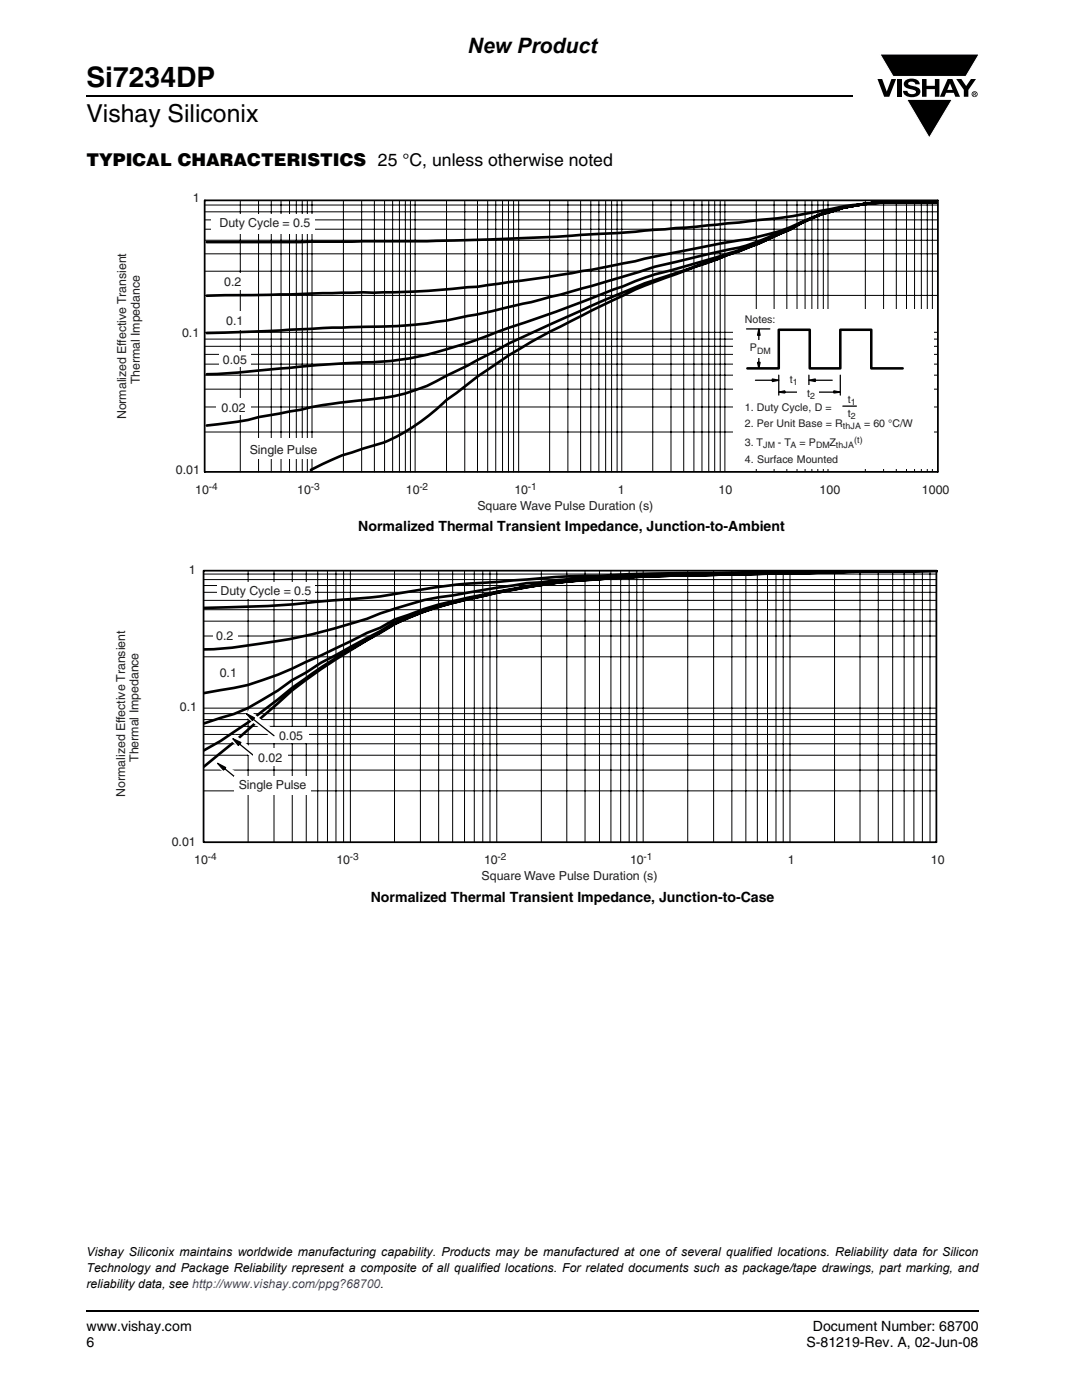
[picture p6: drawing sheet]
<svg xmlns="http://www.w3.org/2000/svg" width="216mm" height="279mm" viewBox="0 0 216 279" stroke-linecap="round" stroke-linejoin="round" font-family="sans-serif">
<path d="M17.1 18.9h.2v.3h-.2zM17.1 261.5h.2v.4h-.2z" fill="#000"/>
<path d="M17.3 19.1h152.9M17.3 261.7h178.1" fill="none" stroke="#000" stroke-width=".36"/>
<path d="M175.1 10.7h20.4v17h-20.4z" fill="#fff"/>
<g fill="#000">
<path d="M175.1 15.8h.9l.9 2.5 1-2.5h.9l-1.4 3.5h-1zM175.6 10.8h19.8l-2.7 4.5h-14.5zM179 15.8h.9v3.5h-.9zM180.7 16.1a2.08 2.08 0 0 1 2.7 .3l.1 .4h-.9a.78 .78 0 0 0-.6-.5 .78 .78 0 0 0-.8 .4l.2 .3 1 .2a1.06 1.06 0 0 1 1.2 1 1.06 1.06 0 0 1-1 1.1 1.71 1.71 0 0 1-2.4-1.2h.9a.95 .95 0 0 0 .8 .7 .95 .95 0 0 0 .9-.4 1.29 1.29 0 0 0-1.2-.6 1.02 1.02 0 0 1-1.1-.6 1.02 1.02 0 0 1 .2-1.1zM184 15.8h.9v1.3h1.6v-1.3h.9v3.5h-.9v-1.5h-1.6v1.5h-.9zM180.9 19.8h9.1l-4.6 7.7zM190.8 15.8h1l1 1.4 .9-1.4h1l-1.5 2.2v1.3h-.9v-1.4z"/>
<path d="M189.6 16.6l-.6 1.3h1.1zM189.1 15.8h.9l1.6 3.5h-1l-.3-.8h-1.5l-.3 .8h-1z"/>
<path d="M194.4 18.6v.1h.2v-.1zM194.2 18.5h.5v.2l-.1 .1 .1 .3-.2-.3-.1 .3h-.2zM194 18.8a.45 .45 0 0 0 .9 0 .45 .45 0 0 0-.9 0zM193.9 18.8a.6 .6 0 0 1 1.2 0 .6 .6 0 0 1-1.2 0z"/>
</g>
<path d="M175.6 10.8h19.8l-2.7 4.5h-14.5zM180.9 19.8h9.1l-4.6 7.7z" fill="none" stroke="#fff" stroke-width=".2"/>
<path d="M23.1 38.1h166.3v64.3h-166.3z" fill="#fff"/>
<path d="M186.8 40.3a83.5 83.5 0 0 0-16.6 .8l-1.9 .3-2.4 .8a30.7 30.7 0 0 0-8.2 3.6l-6.3 2.8-3.9 1.5-12.6 4.6a83.8 83.8 0 0 0-12.6 5.2 289.6 289.6 0 0 0-18.7 9.8 120 120 0 0 0-12.6 8.8l-1.9 1.3a40.9 40.9 0 0 1-12.6 8.5l-6.2 2a44.4 44.4 0 0 0-8.3 3.5M186.8 40.3a84.2 84.2 0 0 0-16.6 .8l-1.9 .3-2.4 .8a30.9 30.9 0 0 0-8.2 3.5l-2 .9a73.8 73.8 0 0 1-13.7 5l-5.7 1.7a78.6 78.6 0 0 0-11.9 3.8l-13.7 5.2-9.1 3.1a104.1 104.1 0 0 1-21.8 6.4l-2.4 .3a356.4 356.4 0 0 0-27.2 2l-5.1 .4-3.8 .2M186.8 40.3a83.6 83.6 0 0 0-16.6 .8l-1.9 .3-2.4 .8a45.6 45.6 0 0 0-8.2 3.1 52.7 52.7 0 0 1-13.2 3.2l-8.4 1.6a423.2 423.2 0 0 1-31.4 5.8l-1.1 .2a203.9 203.9 0 0 1-33.3 2.3l-29 .6M186.8 40.3a83.6 83.6 0 0 0-16.6 .8l-1.9 .3-2.4 .8a30.8 30.8 0 0 0-8.2 3.6 173.4 173.4 0 0 1-17 6.7l-1.2 .4a164 164 0 0 0-19.3 7.1l-18.6 8.5-10.6 5.5a60.7 60.7 0 0 1-8.2 3.9 48.3 48.3 0 0 1-12 2.1l-6.4 .8-4.4 1-8.3 1.4a56.3 56.3 0 0 1-10.4 1.7M186.8 40.3a85.3 85.3 0 0 0-16.6 .8l-1.9 .3-2.4 .8a31.1 31.1 0 0 0-8.2 3.5l-3.1 1.1a41.7 41.7 0 0 1-11 3.4l-1.3 .3a197.8 197.8 0 0 0-20.8 5.5 395.9 395.9 0 0 1-32.4 8 125.9 125.9 0 0 1-19.7 1.3l-28.1 1.2M186.8 40.3a114.2 114.2 0 0 0-16.6 .6l-8.8 1.6a91.8 91.8 0 0 1-12 1.7 719.1 719.1 0 0 1-64.2 3.9l-43.9 .2" fill="none" stroke="#000" stroke-width=".53"/>
<g fill="none" stroke="#000" stroke-width=".2">
<path d="M40.9 43.9h146.2M40.9 42.3h146.2M40.9 45.7h146.2M40.9 59h146.2M40.9 54.1h146.2M40.9 50.7h146.2M40.9 47.9h146.2M40.9 40.9h146.2M47.9 40.1v54.1M51.6 40.1v54.1M54.1 40.1v54.1M56.1 40.1v54.1"/>
<path d="M57.8 40.1v54.1M59.1 40.1v54.1M60.3 40.1v54.1M61.3 40.1v54.1M62.3 40.1v54.1M68.5 40.1v54.1M72.2 40.1v54.1M74.7 40.1v54.1M76.7 40.1v54.1M78.3 40.1v54.1M79.7 40.1v54.1M80.9 40.1v54.1"/>
<path d="M81.9 40.1v54.1M82.8 40.1v54.1M89.1 40.1v54.1M92.7 40.1v54.1M95.3 40.1v54.1M97.3 40.1v54.1M98.9 40.1v54.1M100.3 40.1v54.1M101.5 40.1v54.1M102.5 40.1v54.1M103.5 40.1v54.1M109.7 40.1v54.1"/>
<path d="M113.3 40.1v54.1M115.9 40.1v54.1M117.9 40.1v54.1M119.5 40.1v54.1M120.8 40.1v54.1M122 40.1v54.1M123.1 40.1v54.1M124.1 40.1v54.1M130.2 40.1v54M133.9 40.1v54M136.4 40.1v54M138.5 40.1v54"/>
<path d="M140.1 40.1v54M141.4 40.1v54M142.6 40.1v54M143.7 40.1v54M144.6 40.1v54M150.9 40.1v54M154.5 40.1v54M157 40.1v54M159 40.1v54M160.6 40.1v54M162 40.1v54M163.2 40.1v54"/>
<path d="M164.3 40.1v54M165.2 40.1v54M172.7 40.1v54M176.3 40.1v54M178.8 40.1v54M180.9 40.1v54M182.5 40.1v54M183.8 40.1v54M185 40.1v54M186 40.1v54M40.9 66.3h146.1M40.9 77.7h146.1"/>
<path d="M40.9 74.9h146.1M40.9 72.7h146.1M40.9 70.7h146.1M40.9 69.1h146.1M40.9 67.7h146.1M40.9 86.2h146.1M40.9 81.2h146.1"/>
</g>
<g fill="#fff">
<path d="M43.6 54.4h5.9v3.4h-5.9z"/>
<path d="M43.5 62.1h7v3.7h-7z"/>
<path d="M43.8 70.2h6.3v3h-6.3z"/>
<path d="M43.2 79.6h6.8v3.3h-6.8z"/>
<path d="M49.3 87.6h14.8v4h-14.8z"/>
<path d="M146.3 61.8h40v31.8h-40z"/>
</g>
<path d="M149 65.6h4.6M150.7 75.9h3.8M154.1 75.6l1.3 .3-1.3 .2zM155.4 78.3l1.2-.3v.4zM155.4 74.9v4M156.2 78.3h3.9M161.4 75.9l1.3-.3v.5zM161.4 74.9v2M162.3 75.9h3.8M163 78.3h3.7M166.4 78l1.3 .3-1.3 .1zM167.7 74.9v4" fill="none" stroke="#000" stroke-width=".25"/>
<path d="M154.1 75.6l1.3 .3-1.3 .2zM155.4 78.3l1.2-.3v.4zM161.4 75.9l1.3-.3v.5zM166.4 78l1.3 .3-1.3 .1z" fill="#000"/>
<g fill="#fff">
<path d="M155.9 74.2h4.2v2.7h-4.2z"/>
<path d="M159 76.9h4.3v2.7h-4.3z"/>
</g>
<path d="M151.2 72.3h.5l-.3 1.2zM151.4 65.6l.3 1.3h-.5z" fill="#000"/>
<path d="M151.2 72.3h.5l-.3 1.2zM151.4 65.6l.3 1.3h-.5zM151.4 66.5v6.2" fill="none" stroke="#000" stroke-width=".25"/>
<path d="M148.8 67.8h5.9v3.5h-5.9z" fill="#fff"/>
<path d="M149.1 73.5h6.3v-7.7h6.2v7.7h6.1v-7.7h6.2v7.7h6.2" fill="none" stroke="#000" stroke-width=".51"/>
<path d="M168.2 81.1h2.7" fill="none" stroke="#000" stroke-width=".25"/>
<path d="M42.1 42.8h20.7v3.9h-20.7z" fill="#fff"/>
<path d="M40.8 40v54.2M40.9 40h146.2M187.1 40v54.2M40.9 94.2h146.2" fill="none" stroke="#000" stroke-width=".35"/>
<path d="M22.8 112.4h165.7v63.9h-165.7z" fill="#fff"/>
<path d="M187 113.9l-17.7 .2-21.4 .5a446.7 446.7 0 0 0-27.4 .8 169.1 169.1 0 0 0-35.8 6.1l-6 2.2-2.8 1.6-2.7 1-9.2 4.5-2.9 1.3a57.1 57.1 0 0 1-14.4 5.2l-6 1M187 113.9l-17.7 .2-27.2 .6a339.7 339.7 0 0 0-31.3 1.6l-4.4 .7a155.2 155.2 0 0 0-21.7 5l-3.2 1.3a46.1 46.1 0 0 0-6.6 3.5l-2.6 1.4a108.2 108.2 0 0 0-16.9 11.4l-3.1 2.4a89.5 89.5 0 0 1-11.6 7.7M187 113.9l-17.7 .2-32.2 .7a254.8 254.8 0 0 0-32 2.3l-6 1.1-2.8 .7a116.8 116.8 0 0 0-11.6 3l-6 2.4-2.8 1.7-11.9 6.3-2.9 1.9-2.8 1.6-2.9 2-5.9 3.5-2.8 1.2-6 1.9M187 113.9l-40.3 .7a485.6 485.6 0 0 0-26.2 .9 146.4 146.4 0 0 0-28.4 4.4 59.2 59.2 0 0 0-13.4 4.7l-2.8 1.7a109.2 109.2 0 0 0-23.6 16.8 165.5 165.5 0 0 1-11.6 9.9M40.7 121.3a237.9 237.9 0 0 0 26.5-1.5l2.5-.2a189.8 189.8 0 0 0 18.2-2.5l5.4-.6 11.8-.8a120.2 120.2 0 0 1 14.5-.8 814.8 814.8 0 0 1 34.5-.7l32.9-.3-42.4 .6a420.8 420.8 0 0 0-33.9 1.3l-2.8 .4-2.8 .2-14.7 2.4a47.1 47.1 0 0 0-11.7 2.7l-2.8 .9a104.5 104.5 0 0 1-22.9 5.9l-1.3 .2a73.9 73.9 0 0 1-11 1.1" fill="none" stroke="#000" stroke-width=".53"/>
<g fill="none" stroke="#000" stroke-width=".2">
<path d="M40.6 118.2h146.2M40.6 116.9h146.2M40.6 119.8h146.2M40.6 115.7h146.2M40.6 114.6h146.2M49.5 113.9v54.2M54.7 113.9v54.2M58.3 113.9v54.2M61.1 113.9v54.2M63.4 113.9v54.2M65.3 113.9v54.2M67 113.9v54.2"/>
<path d="M68.6 113.9v54.2M69.9 113.9v54.2M78.7 113.9v54.2M83.9 113.9v54.2M87.5 113.9v54.2M90.3 113.9v54.2M92.7 113.9v54.2M94.6 113.9v54.2M96.3 113.9v54.2M97.8 113.9v54.2M99.1 113.9v54.2M108 113.9v54.2"/>
<path d="M113.1 113.9v54.2M116.7 113.9v54.2M119.6 113.9v54.2M121.9 113.9v54.2M123.8 113.9v54.2M125.5 113.9v54.2M127.1 113.9v54.2M128.3 113.9v54.2M137.2 113.9v54.2M142.4 113.9v54.2M146 113.9v54.2M148.8 113.9v54.2"/>
<path d="M151.1 113.9v54.2M153.1 113.9v54.2M154.8 113.9v54.2M156.3 113.9v54.2M157.6 113.9v54.2M166.5 113.9v54.2M171.6 113.9v54.2M175.2 113.9v54.2M178.1 113.9v54.2M180.4 113.9v54.2M182.4 113.9v54.2M184.1 113.9v54.2"/>
<path d="M185.6 113.9v54.2M40.6 131.1h146.2M40.6 126.9h146.2M40.6 124h146.2M40.6 121.7h146.2M40.6 141.3h146.2M40.6 157.8h146.2M40.6 153.7h146.2M40.6 150.7h146.2M40.6 148.4h146.2M40.6 146.6h146.2M40.6 145h146.2"/>
<path d="M40.6 143.6h146.2M40.6 142.4h146.2"/>
</g>
<g fill="#fff">
<path d="M42.5 125.2h4.9v3h-4.9z"/>
<path d="M42.1 132.6h7.2v3.1h-7.2z"/>
<path d="M54.3 145h7.2v3.2h-7.2z"/>
<path d="M43.3 116.2h19.4v3.3h-19.4z"/>
</g>
<path d="M46.9 146.6l5.8 4.7-.9 1.2-5.8-4.7z" fill="#fff"/>
<path d="M46.5 147.4l1.6 .8-.5 .6z" fill="#000"/>
<path d="M46.5 147.4l1.6 .8-.5 .6zM47.7 148.4l4.2 3.4" fill="none" stroke="#000" stroke-width=".25"/>
<path d="M50.5 149.5h6.9v3.4h-6.9z" fill="#fff"/>
<path d="M43.9 151.6l5.9 4.6-1 1.2-5.9-4.6z" fill="#fff"/>
<path d="M43.4 152.3l1.6 .9-.4 .5z" fill="#000"/>
<path d="M43.4 152.3l1.6 .9-.4 .5zM44.8 153.3l4.1 3.4" fill="none" stroke="#000" stroke-width=".25"/>
<path d="M46.8 154.9h15.2v3.7h-15.2z" fill="#fff"/>
<path d="M49.7 141.7l5.8 4.6-.9 1.2-5.9-4.7z" fill="#fff"/>
<path d="M49.2 142.4l1.6 .9-.4 .5z" fill="#000"/>
<path d="M49.2 142.4l1.6 .9-.4 .5zM50.5 143.5l4.2 3.3" fill="none" stroke="#000" stroke-width=".25"/>
<path d="M40.6 113.9v54.2M40.7 113.9h146.1v54.2h-146.1" fill="none" stroke="#000" stroke-width=".35"/>
<text font-size="5.6" x="17.3" y="17.4">Si7234DP</text>
<text font-size="4.9" x="17.3" y="24.4">Vishay Siliconix</text>
<text font-size="4.2" x="93.3" y="10.5">New Product</text>
<text font-size="3.5" x="17.3" y="33">TYPICAL CHARACTERISTICS 25 °C, unless otherwise noted</text>
<g font-size="2.8">
<text x="71.5" y="105.9">Normalized Thermal Transient Impedance, Junction-to-Ambient</text>
<text x="74" y="179.9">Normalized Thermal Transient Impedance, Junction-to-Case</text>
<text x="17.3" y="265.6">www.vishay.com</text>
<text x="17.3" y="268.8">6</text>
<text x="160.9" y="268.8">S-81219-Rev. A, 02-Jun-08</text>
<text x="162.2" y="265.6">Document Number: 68700</text>
</g>
<g font-size="2.5" fill="#231f20">
<text x="38.5" y="40.2">1</text>
<text x="43.8" y="45.3">Duty Cycle = 0.5</text>
<text x="44.7" y="57">0.2</text>
<text x="45.2" y="64.9">0.1</text>
<text x="36.3" y="67.2">0.1</text>
<text x="27.9" y="76.7" transform="rotate(-90 27.9 76.7)">Thermal Impedance</text>
<text x="44.5" y="72.7">0.05</text>
<text x="25.2" y="83.7" transform="rotate(-90 25.2 83.7)">Normalized Effective Transient</text>
<text x="44.2" y="82.1">0.02</text>
<text x="35.1" y="94.5">0.01</text>
<text x="49.9" y="90.5">Single Pulse</text>
<text x="39" y="98.5">10</text>
<text x="59.3" y="98.5">10</text>
<text x="81" y="98.5">10</text>
<text x="95.3" y="101.8">Square Wave Pulse Duration (s)</text>
<text x="102.6" y="98.5">10</text>
<text x="123.3" y="98.5">1</text>
<text x="143.4" y="98.7">10</text>
<text x="163.6" y="98.5">100</text>
<text x="184" y="98.5">1000</text>
<text x="37.7" y="114.6">1</text>
<text x="44" y="118.7">Duty Cycle = 0.5</text>
<text x="43.2" y="127.7">0.2</text>
<text x="43.8" y="135.1">0.1</text>
<text x="35.9" y="141.9">0.1</text>
<text x="55.7" y="147.6">0.05</text>
<text x="27.7" y="152" transform="rotate(-90 27.7 152)">Thermal Impedance</text>
<text x="51.5" y="152">0.02</text>
<text x="25" y="159" transform="rotate(-90 25 159)">Normalized Effective Transient</text>
<text x="47.6" y="157.5">Single Pulse</text>
<text x="34.3" y="168.9">0.01</text>
<text x="38.8" y="172.4">10</text>
<text x="67.1" y="172.4">10</text>
<text x="96.6" y="172.4">10</text>
<text x="125.7" y="172.4">10</text>
<text x="157.2" y="172.4">1</text>
<text x="185.7" y="172.4">10</text>
<text x="96.1" y="175.7">Square Wave Pulse Duration (s)</text>
</g>
<g font-size="2.5">
<text x="17.3" y="250.7">Vishay Siliconix maintains worldwide manufacturing capability. Products may be manufactured at one of several qualified locations. Reliability data for Silicon</text>
<text x="17.3" y="253.8">Technology and Package Reliability represent a composite of all qualified locations. For related documents such as package/tape drawings, part marking, and</text>
<text x="17.3" y="257">reliability data, see http://www.vishay.com/ppg?68700.</text>
</g>
<g font-size="2.1" fill="#231f20">
<text x="148.6" y="64.5">Notes:</text>
<text x="149.6" y="70.1">P</text>
<text x="157.6" y="76.5">t</text>
<text x="148.6" y="82">1. Duty Cycle, D =</text>
<text x="161.1" y="79.2">t</text>
<text x="169.2" y="80.4">t</text>
<text x="169.2" y="83.2">t</text>
<text x="148.6" y="85.3">2. Per Unit Base = R</text>
<text x="148.6" y="89">3. T</text>
<text x="155.2" y="89">- T</text>
<text x="159.6" y="89">= P</text>
<text x="165.5" y="89">Z</text>
<text x="172.4" y="85.3">= 60 °C/W</text>
<text x="148.6" y="92.4">4. Surface Mounted</text>
</g>
<g font-size="2" fill="#231f20">
<text x="41.7" y="97.8">-4</text>
<text x="62" y="97.8">-3</text>
<text x="83.7" y="97.8">-2</text>
<text x="105.4" y="97.8">-1</text>
<text x="41.5" y="171.7">-4</text>
<text x="69.8" y="171.7">-3</text>
<text x="99.3" y="171.7">-2</text>
<text x="128.4" y="171.7">-1</text>
</g>
<g font-size="1.8" fill="#231f20">
<text x="151.1" y="70.6">DM</text>
<text x="158.2" y="76.9">1</text>
<text x="161.7" y="79.6">2</text>
<text x="169.8" y="80.8">1</text>
<text x="169.8" y="83.6">2</text>
<text x="152.3" y="89.4">JM</text>
<text x="157.8" y="89.4">A</text>
<text x="162.8" y="89.4">DM</text>
<text x="166.8" y="89.4">thJA</text>
<text x="168.2" y="85.7">thJA</text>
<text x="170.5" y="88.4">(t)</text>
</g>
</svg>
